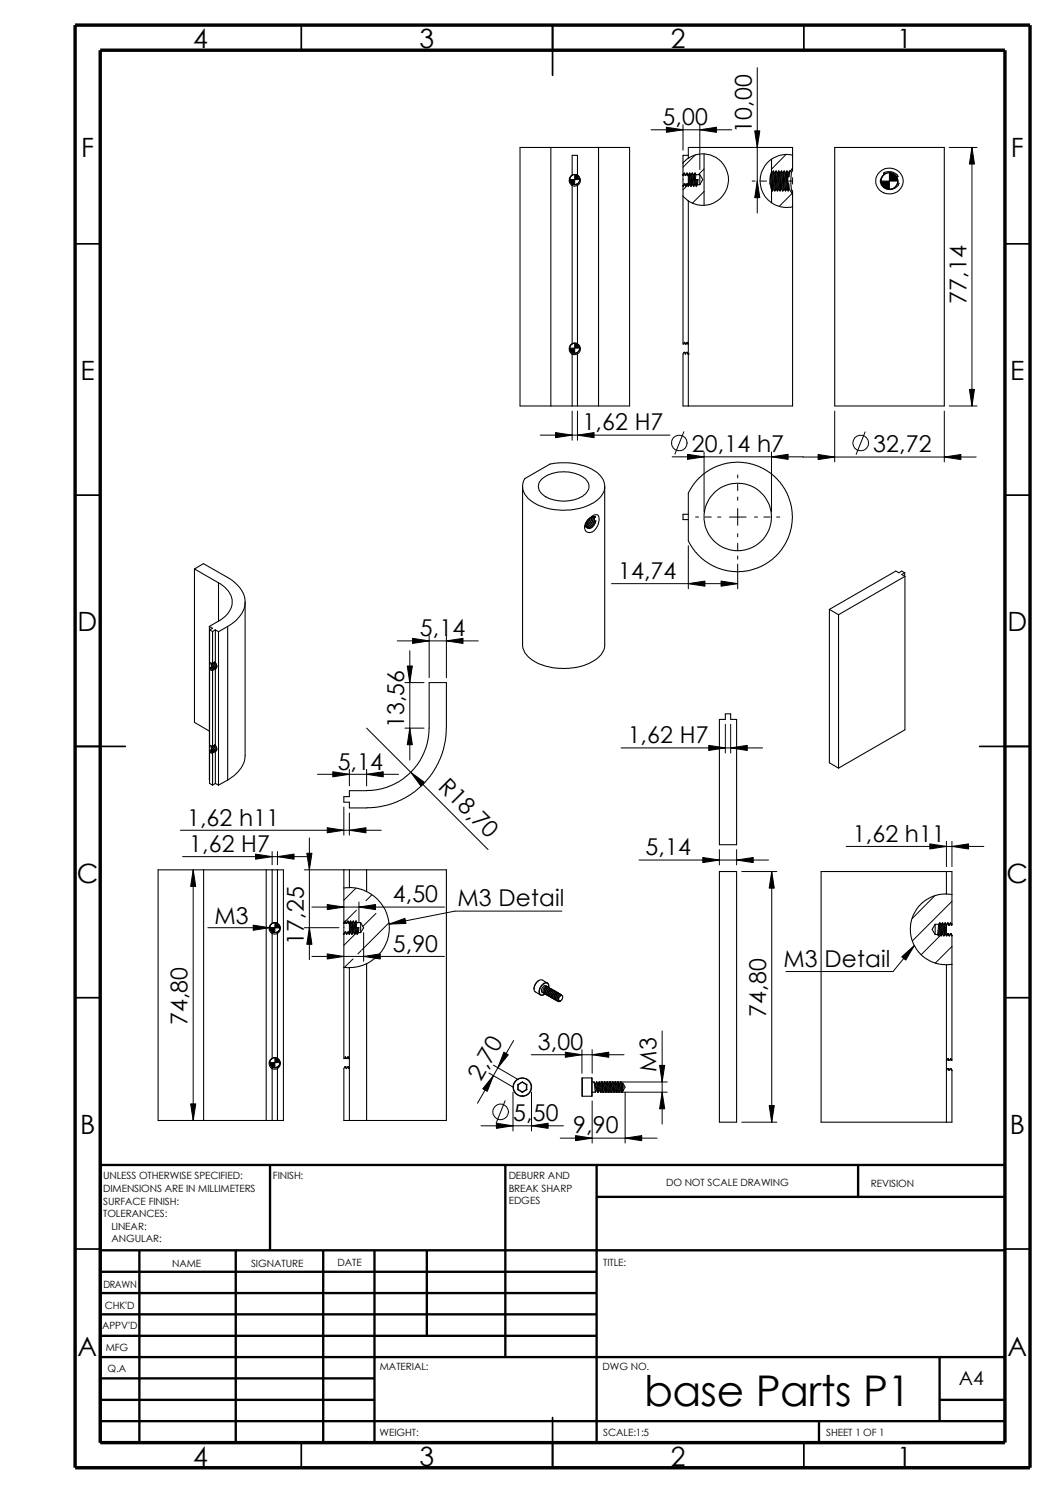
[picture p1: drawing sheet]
<svg xmlns="http://www.w3.org/2000/svg" width="210mm" height="297mm" viewBox="0 0 210 297" stroke-linecap="round" stroke-linejoin="round" font-family="sans-serif">
<g fill="none" stroke="#000" stroke-width=".34">
<path d="M59.9 5v5M109.9 5v10M159.9 5v5M14.9 48.5h5M199.9 48.5h5M14.9 98.5h5M199.9 98.5h5M14.9 148.5h10M194.9 148.5h10M14.9 198.5h5M199.9 198.5h5M14.9 248.5h5"/>
<path d="M199.9 248.5h5M59.9 287v5M109.9 282v10M159.9 287v5"/>
</g>
<g fill="none" stroke="#000" stroke-width=".47">
<path d="M53.7 231.8v17M100.5 231.8v38.2M118.7 231.8v55.2M118.7 238.1h81.2M170.7 231.8v6.3M199.9 231.8h-180v55.2M19.9 248.8h180M19.9 253h98.8M19.9 257.3h98.8M27.7 248.8v38.2M46.9 248.8v38.2M64.3 248.8v38.2"/>
<path d="M74.5 248.8v38.2M84.9 248.8v17M19.9 270h180M19.9 261.5h98.8M19.9 274.2h54.6M19.9 278.5h54.6M19.9 265.8h98.8M186.9 278.5h13M186.9 270v12.7M19.9 282.7h180M162.9 282.7v4.3"/>
</g>
<path d="M14.9 5h190v287h-190zM19.9 10h180v277h-180z" fill="none" stroke="#000" stroke-width=".68" stroke-linecap="butt"/>
<g fill="none" stroke="#000" stroke-width=".21">
<path d="M109.6 29.3v51.5M113.6 35.1l-.1 .2a1.04 1.04 0 0 0 .5 1.4M113.6 35.1a1.15 1.15 0 0 0 .2 1.8M113.8 34.8l.8-.1 .3 .2M113.8 36.9h.1M114.9 34.9l.2 .1M114.9 34.9v-4h-1.1v4l-.2 .2M115.1 35a1.13 1.13 0 0 1 .2 1.5 1.13 1.13 0 0 1-1.4 .4M115.1 35a1.02 1.02 0 0 1-.5 1.7M119.1 29.3h6.2v51.5h-6.2M119.1 29.3h-15.6v51.5h15.6M119.1 29.3v51.5"/>
<path d="M135.9 36.9v31.6h.1l.1-.4M135.9 39l1 1M135.9 36.9h.1M135.9 34.8h.1M135.9 34.9h.1M135.9 36.9v.1M136.1 34.5l-.2 .4M136.1 34.5h.1M136.1 36.7l-.2 .3M136.1 36.7h.1M136.1 34.5l.2 .4M136.1 36.6l-.2 .3"/>
<path d="M136.1 36.6v.1M136.1 36.6h.2M136.2 34.5h-.1M136.2 34.5l.2 .3M136.2 36.7l.2 .3M136.3 36.6l-.1 .1M136.3 36.6l.1 .3M136.3 34.9h.1M136.4 34.8l-.1 .1M136.4 34.8h.1M136.4 36.9v.1M136.4 36.9h.1"/>
<path d="M136.4 34.8v.1M136.5 36.9l-.1 .1M136.6 36.7l-.2 .3M136.6 34.5l-.2 .4M136.6 34.5h.1M136.6 36.7h.1M136.7 34.5l.2 .3M136.7 36.6l-.2 .3M136.7 36.6l-.1 .1M136.7 34.5h-.1M136.7 34.5l-.2 .3M136.7 36.6h.1"/>
<path d="M136.7 34.5l.1 .4M136.7 34.5h.1M136.7 36.7l.2 .3M136.8 36.6l-.1 .1M136.8 34.9h.1v2l-.1-.3M136.9 34.8l-.1 .1M136.9 34.8h.1M136.9 31.5v-2.2h20.8v4.1M136.9 31.5a5.1 5.1 0 0 1 8.1 4.2 5.1 5.1 0 0 1-8.1 4.3M136.9 31.5l-1 1M136.9 30.9h-1v4M136.9 40v40.8"/>
<path d="M137 34.8l-.1 .3M137.2 36.7l-.3 .3M137.2 34.5l-.3 2.5M137.2 34.5h.1M137.2 36.7h.1M137.2 34.5l-.2 .3M137.2 34.5l-.2 2.5M137.2 34.5l.2 .3M137.3 36.7l.2 .3M137.4 34.8l-.2 1.9M137.4 34.8h.1M137.5 34.8l-.2 1.9"/>
<path d="M137.7 36.7l-.2 .3M137.7 36.7h.1M137.7 34.5l-.2 2.5M137.8 34.5l-.3 2.5M137.8 34.5l.2 .3M137.8 36.7l.2 .3M137.8 34.5l-.3 .3M138 34.8l-.3 1.9M138 34.8h.1M138.1 34.8l-.3 1.9M138.2 36.7l-.2 .3M138.2 34.5l-.2 2.5"/>
<path d="M138.2 36.7h.1M138.3 34.5h.1M138.3 34.5l-.2 .3M138.3 34.5l-.3 2.5M138.3 34.5l.2 .3M138.3 36.7l.2-1h.4l-.1 1M138.3 36.7l.2 .3M138.5 34.8l-.3 1.9M138.5 34.8h.7M138.6 35.7l-.1 1.3M138.7 35.7l-.1 1.3M138.8 36.7l-.3 .3"/>
<path d="M138.8 36.7h.4M139.2 34.8l.6 .9-.6 1M139.2 34.8v1.9M140.1 30.6v10.3M153.2 36.6l.2 .4M153.3 34.8l-.1 1.8M153.4 37l.1 .5M153.5 37.5v.3M153.5 34.2l-.2 .6M153.5 34.2v.1M153.5 37.8l.1 .2M153.5 31.7v2.5"/>
<path d="M153.5 37.8v2.5M153.5 34.3l-.1 2.7M153.5 34.3h.2M153.6 38h.1M153.7 34.3l-.2 3.2M153.8 37.7l-.2 .3M153.8 37.7h.2M153.8 34.1l-.2 3.9M153.9 34l.2 .3M153.9 34l-.2 .3M153.9 34l-.2 3.9M154 37.7l.1 .3"/>
<path d="M154.1 34.3l-.3 3.4M154.1 34.3h.1M154.1 38h.1M154.2 34.3l-.2 3.4M154.3 37.7l-.1 .3M154.3 34.1l-.2 3.9M154.3 37.7h.2M154.4 34l.2 .3M154.4 34l-.2 .3M154.4 34l-.2 3.9M154.5 37.7l.1 .3M154.6 34.3l-.3 3.4"/>
<path d="M154.6 34.3h.1M154.6 38h.1M154.7 34.3l-.2 3.4M154.9 37.7l-.2 .3M154.9 34.1l-.3 3.9M154.9 37.7h.1M155 34l.2 .3M155 34l-.3 .3M155 34l-.3 3.9M155 37.7l.2 .3M155.2 34.3l-.3 3.4M155.2 34.3h.1"/>
<path d="M155.2 38h.1M155.3 34.3l-.3 3.4M155.4 37.7l-.2 .3M155.4 37.7h.1M155.4 34.1l-.2 3.9M155.5 34l.2 .3M155.5 34l-.2 .3M155.5 37.7l.2 .3M155.5 34l-.3 3.9M155.7 38h.1M155.7 34.3l-.3 3.4M155.7 34.3h.1"/>
<path d="M155.8 34.3l-.3 3.4M156 37.7l-.2 .3M156 34.1l-.3 3.9M156 37.7h.1M156 34l.2 .3M156 34l-.2 .3M156 34l-.2 3.9M156.1 37.7l.2 .3M156.2 34.3l-.2 3.4M156.2 34.3h.1M156.3 34.3l-.2 3.4M156.5 37.7l-.2 .3"/>
<path d="M156.5 37.7h.1M156.5 34.1l-.2 3.9M156.6 34l.2 .3M156.6 34l-.3 .3M156.6 34l-.3 3.9M156.6 37.7l.2 .3M156.7 36.4h.2M156.7 36.4l-.1 1.3M156.8 34.3l-.3 3.4M156.8 34.3h.1M156.8 35.2l-.1 1.2M156.8 38h.1"/>
<path d="M156.9 36.4v.4M156.9 34.3l-.1 .9M156.9 36.4l-.1 1.6M156.9 36.8l.1 .8M156.9 36.8l-.1 1.1M157 35.1l-.2 .1M157 37.7l.7 .9M157 37.7l-.2 .3M157 34.1v1M157 37.6v.1M157.1 34.7l-.1 .4M157.1 34l-.2 .3"/>
<path d="M157.1 34h.1M157.1 34v.7M157.1 34l.1 .2M157.2 34.2l-.1 .5M157.7 33.4l-.1 .3a9.5 9.5 0 0 0 .1 4.9M157.7 30.9a5.3 5.3 0 0 0-6.5 5.1 5.3 5.3 0 0 0 6.5 5.1M157.7 38.6v42.2h-20.8M157.7 33.4l-.5 .8M166.1 29.3h21.8v51.5h-21.8zM175.1 34.1a2.64 2.64 0 0 1 3.9 .3 2.64 2.64 0 0 1-.6 3.8 2.67 2.67 0 0 1-3.2-.2 2.67 2.67 0 0 1-.7-3.1zM175.8 34.8a1.68 1.68 0 0 0 .7 2.8M176 34.6a1.65 1.65 0 0 0-.7 2.1 1.65 1.65 0 0 0 1.9 1 1.71 1.71 0 0 0 1.7-1.3h-.3"/>
<path d="M176 34.6l-.2-.1a2.1 2.1 0 0 1 2.9 .6l-.3 .1M176 34.6a1.7 1.7 0 0 1 2.4 .6M176.1 34.6l-.3 .2M178.1 34.8l.3 .4M178.4 35.2l.2 .6v.6M178.6 36.4a1.7 1.7 0 0 1-1.5 1.3M178.6 36v.4M113.6 68.6l-.1 .2a1.04 1.04 0 0 0 .5 1.4M113.8 68.4l.1-31.8a.88 .88 0 0 0 1 0v31.9M113.8 68.4l.5-.2 .6 .3M113.8 68.4l-.2 .2M114.9 68.5h.2"/>
<path d="M115.1 68.5a1.14 1.14 0 0 1 .1 1.7 1.14 1.14 0 0 1-1.6 0 1.14 1.14 0 0 1 0-1.6M115.1 68.5a1.02 1.02 0 0 1-.5 1.7M136.1 68.1l.3 .4 .3-.4M136.1 68.1l.2 .3M136.2 70.1l.2 .3M136.3 70.1h-.3l-.1 .3v10.4h1M136.3 70.1l-.1 .1M136.3 70.1l.1 .3M136.3 68.4h.1M136.3 68.3v.1M136.7 70.1l.2 .3M136.7 68.1l.3 .4"/>
<path d="M136.7 68.1l.1 .3M136.8 70.1l.1 .3M136.8 70.1h-.2l-.2 .3M136.8 70.1v.1M136.8 68.4h.1M136.9 68.3l-.1 .1M136.9 70.4h.1M104 96.8v31.5a4.8 4.8 0 0 0 3.5 3.9 12.4 12.4 0 0 0 11.2-1.1 3.8 3.8 0 0 0 1.6-2.8v-31.5M104.4 95.2l5-2.9a13.7 13.7 0 0 1 5.5 0 7 7 0 0 1 5.2 3.4 3.4 3.4 0 0 1-1.7 4.1 12.3 12.3 0 0 1-12.7-.1 3.3 3.3 0 0 1-1.4-4.2zM107.7 95.5a7.1 7.1 0 0 1 8.9 0 2.02 2.02 0 0 1-.6 3.2 7.4 7.4 0 0 1-8.1-.4 1.93 1.93 0 0 1-.2-2.8zM113.8 80.8l.1-10.7a.88 .88 0 0 0 1 0v10.7M138.8 95.4l1.2-1.1 2-1.3 2.6-.8 1.8-.3 2.3 .2 2.2 .7 1.8 .9 1.4 1.1 1.2 1.3 1.3 2 .8 2.6 .2 1.8-.1 2.3-.7 2.2-.9 1.8-1.1 1.4-1.3 1.2-2 1.3-2.6 .8-1.8 .2-2.3-.1-2.2-.7-1.8-.9-1.4-1.1-1.2-1.3-1.3-2v-9.5l.7-1.2z"/>
<path d="M38.7 113.2l1.8-1.1 4.8 2.8a5.8 5.8 0 0 1 3.4 5.4 6.4 6.4 0 0 1-3.4 4.3M38.7 113.2l4.8 2.8M38.7 113.2v30.5l3 1.8M43.5 116a4.4 4.4 0 0 1 2.6 4.6 5 5 0 0 1-2.6 3M43.5 116v7.6M48.8 119.8v30.5a6 6 0 0 1-3.5 4.9M116.9 103.5l-.2 .4M117.1 103.4a1.03 1.03 0 0 0-.2 1.7h.3M117.1 103.3v.1M117.1 103.3l.9-.7a.74 .74 0 0 1 .9-.2 .74 .74 0 0 1 .3 .9 2.91 2.91 0 0 1-1.6 2.6 1.15 1.15 0 0 1-1.3-.6 1.15 1.15 0 0 1 .3-1.4zM117.3 103.1l-.4 .9-.4 .3M117.4 103l-.2 .8-.7 .6"/>
<path d="M117.7 102.9a1.84 1.84 0 0 1-1.2 1.7M117.7 104.9l-.5 .2M117.7 102.9a1.68 1.68 0 0 1-1.2 1.7M117.9 102.8l.3 .2M117.9 102.8a1.62 1.62 0 0 1-1.3 2M117.9 102.8a1.6 1.6 0 0 1-1.3 2l.1 .1a1.45 1.45 0 0 0 1.6-1.2M118.1 102.8a1.5 1.5 0 0 1-1.5 2.1M118.2 103l.1 .7M118.3 102.7l.1 .2M118.4 102.9l-.2 .1M118.4 102.9v-.1a1.48 1.48 0 0 0-1.4 .7l.1-.1M118.5 103.6l-.3 .9-.5 .4"/>
<path d="M118.5 103.6l-.2 .1M118.5 103.6l-.3 .8-.4 .5M136.9 102.3h-1v1.1h1M180 114l-.6-.4-.5 .4-.7-.4-13.2 7.6M180 114l-.6 .3 .6 .4M180 114v.6M180 114.7l-13.2 7.6M180 114.7v30.5l-13.2 7.6M41.7 124.6l.6 .4-.6 .3M41.7 124.6v30.6M41.7 125.3v6.6l.6 .3M41.7 133.1v15.2l.6 .3"/>
<path d="M41.7 133.1l.5 .3M41.7 125.3l.6 .3M41.7 133.1h.1M41.8 132.8l-.1 .3M41.8 132.8l.5 .4M41.8 132.8l.6 .3M42.1 132.6l-.1 .3M42.1 132.6l.5 .4M42.1 132.6l.6 .4M42.2 132.6l-.2-.7 .4 .9M42.2 133.1l.3 .2M42.3 132.2h.1"/>
<path d="M42.3 125.6v6.6M42.3 133.4v15.2M42.3 133.4h-.1M42.3 132.2l.4 .5 .4 .1M42.3 133.2v.2M42.4 131.9l.1 .1M42.4 131.9l-.1 .3M42.4 133.1l.1 .2M42.4 133.1l-.1 .1M42.5 132l.6 .7M42.6 132l.5 .6M42.6 133l-.1 .3"/>
<path d="M42.6 132h-.1M42.7 131.7l.1 .2M42.7 131.7l-.1 .3M42.7 133l.1 .1M42.7 133h-.1M42.8 133.1h.1M42.8 131.9l.2 .2M42.8 131.9l.3 .4M42.8 125.3l-.5 .3M42.8 125.3l.7 .4M42.8 125.3v6.6M42.8 131.9h.1"/>
<path d="M43 132.1l.1 .7-.3 .3v15.2M43 132.1l.1 .6a.53 .53 0 0 1-.6 0 .53 .53 0 0 1-.3-.5M43.5 125.7v30.5M43.5 123.6l-1.8 1M45.3 124.6l-1.8 1.1M45.3 124.6v30.6M85.4 135.8h3.4v9.1l-.2 2.5-.9 3.3-1.7 3.1-1.8 2.3-1.7 1.4-1.8 1.2-1.9 .9-1.5 .5-2.5 .5-5.3 .1v-1.1h-1.1v-1.1h1.1v-1.2l4.8-.1 1.6-.3 2.2-.7 2.1-1.3 1.2-.9 1.5-1.7 .8-1.2 1.1-2.3 .5-2.6zM165 121.2l1.8 1.1M165 121.2v30.6l1.8 1M166.8 122.3v30.5M41.7 149.5l.5 .4M41.7 149.5h.1"/>
<path d="M41.7 149.5v6.4l.6 .3M41.8 149.3l-.1 .2M41.8 149.3l.5 .3M41.8 149.3l.6 .3M42.1 149.1l-.1 .3M42.1 149.1l.5 .3M42.1 149.1l.6 .3M42.2 149.1l-.2-.7 .4 .9M42.2 149.5l.3 .2M42.2 149.9h.1M42.3 149.9v6.3M42.3 148.6l.4 .5 .4 .1"/>
<path d="M42.3 149.6v.3M42.3 148.6h.1M42.4 148.3l.1 .2M42.4 148.3l-.1 .3M42.4 149.6l.1 .1M42.4 149.6h-.1M42.5 148.5l.1 .2 .5 .4M42.6 148.4l.5 .7M42.6 149.4l-.1 .3M42.6 148.4l-.1 .1M42.6 149.4h.1M42.7 148.2l.1 .1"/>
<path d="M42.7 148.2l-.1 .2M42.7 149.4l.1 .1M42.8 149.5h.1M42.8 149.5v6.4M42.8 155.9l.7 .3M42.8 155.9l-.5 .3M43 148.5l.1 .7-.3 .3M43 148.5l-.2-.2 .3 .5M43 148.5l.1 .5-.2 .3-.3-.1-.4-.6M45.3 155.2l-1.8 1M143.1 143.1h1.2v-1.1h1.1v1.1h1.2v25h-3.5zM40.5 173.1h12.5"/>
<path d="M40.5 173.1h-9v49.8h9M40.5 173.1v49.8M53 173.1h3.4v49.8h-3.4M53 173.1v49.8M54.1 173.1v10.6M55.2 173.1v10.6M69.5 176.6l1.9 .2 1.5 .6M69.5 173.1v3.5l-1.1 .1M72.9 173.1h15.9v49.8h-15.9M72.9 177.4a8 8 0 0 1 4.6 7.2 8 8 0 0 1-4.6 7.2M72.9 173.1h-4.5l.1 10.6M72.9 173.1v4.3"/>
<path d="M143.1 173.4h3.5v49.9h-3.5zM188.3 177.9h-1.2l-1.2 .3-1.5 .7-.9 .7-1.1 1.2-.7 1.4-.5 1.4-.1 1.2 .1 1.4 .5 1.5 .7 1.3 1.1 1.2 1.9 1.2 1.4 .4 1.5 .1M188.3 177.9l1.1 .1M188.3 173.4v4.5M54 183.8a.97 .97 0 0 0 .3 1.7M54.1 183.7l.4-.1 .7 .1M54.1 183.7a1.12 1.12 0 0 0-.6 1.1 1.12 1.12 0 0 0 .7 1h1M54.9 185.5a.95 .95 0 0 0 .6-1.5 1.16 1.16 0 0 1-.3 1.7M55.2 183.7l.3 .3M68.4 185.7v24.9l.3-.3 .2 .3M68.4 192.4l1.1 .1M68.4 185.7h.1"/>
<path d="M68.4 185.8h.1M68.4 183.6h.1M68.5 185.7v.1M68.5 183.6v.1M68.6 183.4h.1M68.6 183.4l-.1 .3M68.6 185.5l-.1 .3M68.6 185.5h.1M68.6 183.3v.1M68.7 183.4l.1 .3M68.7 185.4l-.1 .1M68.7 185.4l-.2 .3"/>
<path d="M68.7 185.4h.1M68.7 183.3v.1M68.7 183.3l.2 .3M68.7 183.3l-.2 .3M68.7 185.5l.2 .3M68.8 185.4l-.1 .1M68.8 185.4l.2 .3M68.8 183.7h.2M68.9 183.6l-.1 .1M68.9 183.6h.1M68.9 185.8h.1M69 185.7l-.1 .1"/>
<path d="M69 185.7h.1M69 183.6v.1M69 183.6h.1M69 185.7v.1M69.1 183.4h.1M69.1 183.4l-.1 .3M69.2 183.3l-.1 .1M69.2 185.5l-.2 .3M69.2 185.5h.1M69.2 183.4l.2 .3M69.2 185.4l-.2 .3M69.2 185.4v.1"/>
<path d="M69.2 185.4h.1M69.3 183.3l-.1 .1M69.3 183.3l-.3 .3M69.3 183.3l.1 .3M69.3 185.5l.2 .3M69.3 185.4v.1M69.3 185.4l.2 .3M69.4 183.7h.1v2.1M69.4 183.6v.1M69.4 183.6h.2M69.5 185.8h.1M69.5 185.7h.1"/>
<path d="M69.5 192.5v30.4M69.6 183.6l-.1 .2M69.7 183.3l-.2 2.4M69.7 185.5l-.2 .3M69.7 185.5h.1M69.8 183.3l-.2 .3M69.8 183.3l-.3 2.5M69.8 183.3l.1 .3M69.8 185.5l.2 .3M69.9 183.6l-.2 1.9M69.9 183.6h.2M70 185.8h.1"/>
<path d="M70.1 183.6l-.3 1.9M70.2 183.3l-.2 2.5M70.2 185.5l-.1 .3M70.2 185.5h.2M70.3 183.3l-.2 .3M70.3 183.3l-.2 2.5M70.3 183.3l.2 .3M70.4 185.5l.1 .3M70.5 183.6l-.3 1.9M70.5 183.6h.1M70.6 183.6l-.2 1.9M70.7 185.5l-.2 .3"/>
<path d="M70.7 185.5h.2M70.8 183.3l-.3 2.5M70.9 183.3l-.3 2.5M70.9 183.3l.1 .3M70.9 185.5l.1-.9h.4l-.1 .9M70.9 183.3l-.3 .3M70.9 185.5l.1 .3M71 183.6l-.3 1.9M71 185.8l.2-1.2-.1 1.2M71 185.8h.1M71 183.6h.8M71.3 185.5l-.2 .3"/>
<path d="M71.3 185.5h.5M71.8 183.6v1.9M71.8 183.6l.5 1-.5 .9M72.9 191.7l-1.3 .5-2.1 .3M72.9 191.8v31.1M107.2 195.1l-.3 .2-.4 .6-.2 .9M108.5 197.7v.1M108.7 196.5l-.3 .2-.2 .6M108.8 196.2l-.4-.1-.6 .5-.1 .7 .5 .3M108.9 196.3a.77 .77 0 0 0-.9 1.1l.3 .3M108.9 195.6l-1.1-.7h-.3l-.5 .3-.5 .6-.2 .7v.6l.2 .3 1 .6M109 196.6l-.3 .2-.2 .6"/>
<path d="M109.1 196.4a.89 .89 0 0 0-.8 1.2l.2 .1M109.2 196.5a.77 .77 0 0 0-.9 1l.3 .3M109.2 196.5l-.1-.6-.3-.3h-.4l-.8 .7-.3 .8 .1 .7 .5 .2 .5-.3M109.2 196.2l-.1-.5-.3-.2-.6 .1-.5 .5a1.45 1.45 0 0 0-.2 1.9l.7-.1M109.3 196.8l-.3 .1-.2 .7M109.3 198.2h.1M109.4 196.6h-.5l-.4 .7v.4l.3 .3M109.5 196.7a.59 .59 0 0 0-.7 0 .59 .59 0 0 0-.2 .6v.4l.3 .3M109.5 196.9l-.3 .3-.1 .5M109.6 198.4h.1M109.6 196.7a.83 .83 0 0 0-.7 .5 .83 .83 0 0 0 .2 .9M109.8 196.8a.54 .54 0 0 0-.6 0 .54 .54 0 0 0-.3 .5l-.1 .5 .4 .4"/>
<path d="M109.8 197.1l-.3 .3-.1 .5M109.9 198.6h.1M109.9 196.9a.83 .83 0 0 0-.7 .5 .83 .83 0 0 0 .1 .8M110 197a.45 .45 0 0 0-.5-.1 .45 .45 0 0 0-.2 .4l-.2 .7 .4 .3M110.1 197.3l-.3 .3-.1 .5M110.2 197.1a.73 .73 0 0 0-.8 .7l.2 .6M110.3 197.1a.69 .69 0 0 0-.9 .8v.3l.4 .3M110.4 197.4l-.4 .3-.1 .5M110.4 197.2l-.3 .1-.4 .4v.7l.2 .2M110.4 197.2h.1M110.6 197.3a.78 .78 0 0 0-.9 .8l.1 .4 .2 .1M110.7 197.6l-.3 .2-.2 .6"/>
<path d="M110.8 197.4a.83 .83 0 0 0-.8 .5 .83 .83 0 0 0 .2 .9M110.9 197.5a.64 .64 0 0 0-.9 .7l.1 .5 .2 .1M111 197.8l-.3 .1-.2 .7M111.1 197.5h-.3l-.2 .2-.3 .5-.1 .4 .2 .3M111.2 197.7l-.4-.2-.4 .5-.1 .7 .3 .3M111.2 197.9l-.2 .2-.2 .6M111.3 197.7l-.4 .1-.3 .4-.1 .7 .2 .2M111.3 197.7h.1M111.4 198.2a.35 .35 0 0 1 .5 0 .35 .35 0 0 1 0 .5l-.4 .4a.48 .48 0 0 1-.4-.4 .48 .48 0 0 1 .3-.5zM111.5 197.8a.58 .58 0 0 0-.7 0 .58 .58 0 0 0-.2 .6v.6l.3 .1M111.5 198.1l-.4 .4v.5l.2 .1M111.6 197.9a.83 .83 0 0 0-.7 .5 .83 .83 0 0 0 .1 .9"/>
<path d="M111.8 198l-.2-.2a1.04 1.04 0 0 0-.7 1.3l.3 .2 .2-.1M186.1 183.9v2M186.1 183.9h.7M186.1 185.9h.4M186.1 183.9l-.6 1 .6 1M186.5 185.9l.2 .3M186.8 183.9l-.3 2M186.9 185.9l-.2 .3M186.9 183.6l-.2 2.6M186.9 183.6h.1M186.9 183.6l-.1 .3M186.9 185.9h.2"/>
<path d="M187 183.6l-.2 2.5M187 183.6l.2 .3M187.1 185.9l.1 .3M187.2 183.9l-.3 2M187.2 183.9h.1M187.3 183.9l-.2 2M187.5 185.9l-.3 .3M187.5 185.9h.1M187.5 183.6l-.3 2.6M187.5 183.6h.1M187.5 183.6l-.2 .3M187.5 183.6l-.2 2.5"/>
<path d="M187.5 183.6l.2 .3M187.6 185.9l.1 .3M187.7 183.9l-.2 2M187.7 183.9h.2M187.9 183.9l-.3 2M188 185.9l-.3 .3M188 183.6l-.3 2.6M188 185.9h.1M188 183.6l-.1 .3M188 183.6h.1M188.1 183.6l-.3 2.5M188.1 183.6l.2 .3"/>
<path d="M188.1 185.9l.2 .3M188.3 183.9l-.3 2M188.3 183.9h.1M188.3 184.3l-.2 1.6M188.3 186.2h.1M188.3 191.9v31.4M188.3 186.1v.1M188.3 184.1v2M188.3 186.1h.1M188.4 183.9l-.1 .2M188.4 186.1v.1M188.5 185.9l-.2 .3"/>
<path d="M188.5 183.7h.1M188.5 183.7l-.2 .4M188.5 185.9h.1M188.6 185.8l-.2 .3M188.6 183.6l-.1 .1M188.6 183.6h.1M188.6 183.6l-.2 .3M188.6 185.8h.1M188.6 185.8l-.1 .1M188.6 183.7l.1 .4M188.6 185.9l.2 .3M188.6 183.6v.1"/>
<path d="M188.6 183.6l.2 .3M188.7 185.8l-.1 .1M188.7 185.8l.1 .3M188.7 184.1h.2M188.8 186.2h.1M188.8 183.9l-.1 .2M188.8 183.9h.1M188.8 186.1v.1M188.8 186.1h.1M188.9 186.1v.1M188.9 183.9v.2M189.1 185.9l-.2 .3"/>
<path d="M189.1 183.7h.1M189.1 183.7l-.2 .4M189.1 185.9h.1M189.1 183.6v.1M189.1 183.7l.2 .4M189.1 185.8l-.2 .3M189.1 185.8v.1M189.1 185.8h.1M189.1 183.6l.2 .3M189.1 183.6l-.2 .3M189.2 185.9l.2 .3M189.2 185.8v.1"/>
<path d="M189.2 185.8l.2 .3M189.3 184.1h.1v-10.7h-26v49.9h26v-10.4l-.2-.3M189.3 183.9v.2M189.3 183.9h.1M189.4 186.2h.1M189.4 191.9h-1.1M189.4 186.1v.1M189.4 186.1v24.8h-.1M189.4 186.1h.1M54 210.7a.97 .97 0 0 0 .3 1.6M54.1 210.6v-25.2l.4 .1 .7-.1v25.2M54.1 210.6l.4-.2 .7 .2"/>
<path d="M54.1 210.6a1.14 1.14 0 0 0-.4 1.5 1.14 1.14 0 0 0 1.5 .5M54.9 212.4a1 1 0 0 0 .6-1.6 1.14 1.14 0 0 1-.3 1.8M55.2 210.6l.3 .2M68.7 210.3l.1 .3M68.7 212.3l.3 .3M68.8 212.3h-.2l-.2 .3v10.3h4.5M68.8 212.3l.2 .3M68.8 212.3v.1M68.9 210.4l-.1 .2M69.2 210.3l-.1 .3h-.3M69.2 210.3l.2 .3M69.3 212.3l.2 .3"/>
<path d="M69.3 212.3h-.2l-.1 .3M69.3 212.3v.1M69.4 210.5v.1M69.5 212.6h.1M103 215.8v1M103 216.8l.9 .5M103.1 216.7l-.1 .1M103.1 216.7l.8 .6M103.9 215.3l.9 .5M103.9 215.3l-.9 .5M103.9 215.3h.1M103.9 217.3h.1"/>
<path d="M103.9 215.3l.8 .5M104.7 216.7l-.8 .6M104.7 216.7l.1 .1M104.7 215.8v.9M104.8 216.8l-.9 .5M104.8 215.8v1M104.8 215.8h-.1M115.9 214.5h1.8M115.9 218.1h1.8M115.9 214.5v3.6M117.7 214.5v3.6M117.8 215.3h.4"/>
<path d="M117.8 217.3h.6M118.2 215.3l.2 .3 .2 1.4-.2 .3zM118.4 215.6h.1M118.5 215.6l.2-.3 .2 1.9 .1 .1M118.5 215.6l.2 1.3 .2 .4M118.6 217h.1M118.7 215.3h.1M118.7 215.3l.3 .3 .2 1.4-.2 .3zM118.9 215.6h.2l.1 1.2 .3 .5M119 215.6l.2-.3 .3 2M119.2 217h.1M119.2 215.3h.1"/>
<path d="M119.4 215.6h.1M119.5 215.6l.2-.3 .4 2M119.5 215.6l.3 1.3 .2 .4M119.7 217l-.2 .3-.2-2 .2 .3 .1 1.3 .2 .1M119.7 215.3h.1M119.8 215.3l.2 .3 .2 1.4-.1 .3zM120 215.6h.1M120.1 215.6l.2-.3 .2 1.9 .1 .1M120.1 215.6l.2 1.4 .2 .3M120.2 217h.2M120.3 215.3h.1M120.3 215.3l.3 2 .2-.3"/>
<path d="M120.4 215.3l.2 .4 .2 1.3M120.5 215.6h.1M120.6 215.6l.2-.3 .3 2M120.6 215.6l.2 1.2 .2 .5M120.8 215.3h.1M120.8 217h.1M120.9 215.3l.2 .3 .2 1.4-.2 .3zM121 215.6h.2M121.2 215.6l.1-.3 .2 1.9 .2 .1M121.2 215.6l.2 1.3 .2 .4M121.3 217h.1M121.3 215.3h.1"/>
<path d="M121.4 215.3l.2 .3 .2 1.4-.1 .3zM121.6 215.6h.2l.1 1.2 .2 .5M121.7 215.6l.2-.3 .3 2M121.8 217h.2M121.9 215.3h.1M122.1 215.6h.1M122.2 215.6l.2-.3 .3 2M122.2 215.6l.2 1.3 .2 .4M122.4 217l-.2 .3-.3-2 .2 .3 .2 1.3 .2 .1M122.4 215.3h.1M122.5 215.3l.2 .3 .2 1.4-.2 .3zM122.6 215.6h.2"/>
<path d="M122.8 215.6l.2 1.4 .2 .3M122.9 217h.1M122.9 215.3l-.1 .3M122.9 215.3l.2 1.9 .2 .1M122.9 215.3h.1M123 215.3l.3 2 .1-.3M123 215.3l.2 .4 .2 1.3M123.1 215.6h.2M123.3 215.6l.1-.3 .3 1.8 .1 .2M123.3 215.6l.2 1.2 .2 .5M123.4 215.3h.1M123.4 217h.2"/>
<path d="M123.7 215.6h.1M123.8 215.6l.2 .7M123.8 217.3h.1M123.9 215.5l-.1 .1M124 217l-.3-1.4-.2-.3 .3 2M124 216.3l-.1-.8 .5 .8-.4 .7M124 217l-.2 .3M124 217h.1M124 216.3v.7M188.6 210.6l-.3 .3M188.6 210.6l.2 .3M188.6 210.6l.1 .3"/>
<path d="M188.6 212.6l.2 .3M188.7 212.6h-.2l-.2 .3M188.7 212.6l.1 .3M188.7 212.6v.1M188.8 210.8l-.1 .1M189.1 210.6l-.1 .3h-.3M189.1 212.6l.3 .3M189.1 210.6l.3 .3M189.1 210.6l.2 .3M189.2 212.6h-.2l-.2 .3M189.2 212.6v.2M189.3 210.8v.1"/>
<path d="M40.5 222.9h12.5M54.1 222.9v-10.6l.4 .1 .7-.1v10.6"/>
<circle cx="146.8" cy="102.9" r="6.7"/>
<circle cx="103.9" cy="216.3" r="1.82"/>
<circle cx="103.9" cy="216.3" r="1.76"/>
</g>
<g fill="none" stroke="#000" stroke-width=".2">
<path d="M150.7 13.5v28.9M113.3 35.7h1v1a1.01 1.01 0 0 1-1-1zM114.3 34.8a.94 .94 0 0 1 1.1 .9h-1.1zM114.3 34.8a.94 .94 0 0 0-1 .9M115.4 35.7a1.01 1.01 0 0 1-1.1 1M129.5 25.8h16.1M132.6 25.3l3.3 .5-3.3 .5zM135.9 35.7h.1M135.9 24.8v5.1M135.9 34.8v2M136.8 36.8l-.9 1M137.2 35.7h1.3"/>
<path d="M138.3 30.8l-2.4 2.5M139.2 25.8l3.3-.5v1zM139.2 24.8v8.9M139.7 35.7h.1M140.1 33.6l-1.2 1.2M140.1 38.1l-2.3 2.3M149.6 36h.6M150.2 26h1l-.5 3.3zM150.7 36l.5 3.3h-1zM151.2 36h1.3M153.8 36h1.3M154 37.7l-.5 .4"/>
<path d="M156.3 36h1.4M156.4 30.7l-2.9 3M157.6 38.5l-2.6 2.6M157.7 33.4v.7M157.7 35.3v1.3M157.7 37.9v.7M175.3 36h1.7v1.7a1.66 1.66 0 0 1-1.7-1.7zM177 34.3a1.74 1.74 0 0 1 1.6 1.7h-1.6zM177 34.3a1.66 1.66 0 0 0-1.7 1.7M178.6 36a1.74 1.74 0 0 1-1.6 1.7M188.8 29.3h5.6M193.4 29.3l.5 3.3h-1z"/>
<path d="M193.4 29.3v51.5M113.3 69.3h1v1a1.01 1.01 0 0 1-1-1zM114.3 68.3a1.01 1.01 0 0 1 1.1 1h-1.1zM114.3 68.3a1.01 1.01 0 0 0-1 1M115.4 69.3a1.01 1.01 0 0 1-1.1 1M192.9 77.5h1l-.5 3.3zM107.5 86.6h25.8M110.5 86.1l3.3 .5-3.3 .5zM113.8 81.8v5.8M114.9 86.6l3.3-.5v1zM114.9 81.8v5.8M133.7 90.9h26.2"/>
<path d="M136.1 85.9l-1.8 4.4M136.8 90.4l3.3 .5-3.3 .5zM140.1 89.9v12M146.8 94.5v.6M146.8 96.4v1.2M146.8 98.9v.6M153.5 90.9l3.3-.5v1zM153.5 89.9v12M159.7 90.9h34.5M162.8 90.4l3.3 .5-3.3 .5zM166.1 81.8v10.1M172.1 85.9l-1.8 4.5"/>
<path d="M187.9 90.9l3.3-.5v1zM187.9 81.8v10.1M188.8 80.8h5.6M121.7 116.1h25.1M136.9 116.1l3.4-.5v1zM136.9 108.6v8.5M138.4 102.9h.6M140.3 102.9h1.2M142.8 102.9h.6M143.5 115.6l3.3 .5-3.3 .5zM145.1 102.9h3.4M146.8 101.2v3.3"/>
<path d="M146.8 106.2v.6M146.8 108.1v1.2M146.8 110.6v.7M146.8 112.2v4.9M150.1 102.9h.6M152 102.9h1.2M154.5 102.9h.7M79 127.5h16.2M80.6 135.8h3.8M81 132.5h1l-.5 3.3zM81.5 129.5v21.7M82.1 127l3.3 .5-3.3 .5z"/>
<path d="M85.4 126.5v8.3M88.8 127.5l3.3-.5v1zM88.8 126.5v8.3M63.2 154.1h16.1M66.2 153.5l3.3 .6-3.3 .5zM69.5 153.1v3.2M72.9 154.1l3.3-.6v1.1zM72.9 144.9l24.2 24.1M72.9 153.1v3.2M80.6 144.9h3.8M81.5 144.9l.5 3.3h-1zM81.7 153.7l2.8 2-.8 .7z"/>
<path d="M123.6 148.8h28.1M141 148.3l3.3 .5-3.3 .5zM144.3 144.1v5.7M145.4 148.8l3.3-.5v1zM145.4 144.1v5.7M35.9 165.2h40M36.3 170.4h25.3M38.4 173.1l.5 3.3h-1zM38.4 173.1v49.8M50.8 169.9l3.3 .5-3.3 .5zM54.1 169.4v2.6M55.2 170.4l3.3-.5v1z"/>
<path d="M55.2 169.4v2.6M60.5 173.1h8M61 169.8h1.1l-.5 3.3zM61.6 166.7v24.2M65.1 164.7l3.3 .5-3.3 .5zM65.1 180l3.3 .5-3.3 .5zM68.4 160.6v5.6M69.5 165.2l3.3-.5v1zM69.5 161.8v4.4M70.8 176.7l-2.4 2.4M71.4 179.5v4.1M74 178l-1.2 1.2"/>
<path d="M127.1 171.1h25.8M139.8 170.6l3.3 .5-3.3 .5zM143.1 169v3.1M146.6 171.1l3.3-.5v1zM146.6 169v3.1M147.6 173.4h7M153.5 173.4l.6 3.3h-1.1zM153.5 173.4v49.9M168.4 168.4h27.3M185 167.9l3.3 .5-3.3 .5zM186 178.2l-4.5 4.6M188.3 167.4v5"/>
<path d="M189.4 168.4l3.3-.5v1zM189.4 179.3l-7.9 7.9M189.4 167.4v5M41.4 184.6h14.3a1.01 1.01 0 0 1-1 .9M50.4 184.1l3.3 .5-3.3 .5zM53.7 184.6h1v.9a1.01 1.01 0 0 1-1-.9zM53.7 184.4v.3l.3 .6M54.7 183.6a1.01 1.01 0 0 1 1 1h-1zM54.7 183.6a1.01 1.01 0 0 0-1 1M60.5 184.6h6.9M61.6 184.6l.5 3.3h-1.1zM62.1 190.3h26.3"/>
<path d="M62.1 180.5h26.3M65.1 189.8l3.3 .5-3.3 .5zM68.4 184.6h.1M68.4 183.7v2.1M68.5 183.5v.1M69.7 184.6h1.3M70.2 190.8l-1.7 1.6M70.9 181.1l-2.2 2.2M70.9 185.6l-2.5 2.5M71.4 180.5l3.3-.5v1zM71.8 189.1l-.6 .7M72.3 184.6h.1"/>
<path d="M72.3 190.3l3.3-.5v1zM72.3 185.5v5.8M74.8 181.7l-2.6 2.6M77.4 183.6l-5.4 5.4M77.4 183.9l3.2-1.2 .2 1zM111.8 181.3h-21.3l-13.1 2.6M179.4 190.4l2.5-2.3-1.7 2.9zM181.9 188.1l-4.2 5.2h-21.3M187.2 186.1l-3.9 3.8M189.4 183.8l-.1 .1M189.4 188.3l-3.3 3.3M37.9 219.6h1l-.5 3.3z"/>
<path d="M53.7 211.4h1v1a1.01 1.01 0 0 1-1-1zM54.7 210.4a1.01 1.01 0 0 1 1 1h-1zM54.7 210.4a1.01 1.01 0 0 0-1 1M55.7 211.4a1.01 1.01 0 0 1-1 1M97.3 213.5l4.9 2.8M98.2 214l-1.3 3.1-.8-.5zM98.2 211.9l4.8 2.9M100.2 209.3l.9 .5-2 2.6zM100.5 219l-1.8 4.4M102.1 217.3v7.7M102.2 207l-7.2 12.5M105.7 209.8h18.5"/>
<path d="M105.7 217.3v7.7M112.5 209.3l3.3 .5-3.3 .6zM115.8 208.8v4.7M117.8 209.8l3.3-.5v1.1zM117.8 208.8v4.7M117.8 219v8.4M119.2 215.3h13.6M119.5 217.3h13.3M124.4 217.3v10.1M131.2 212h1l-.5 3.3zM131.7 217.3l.5 3.3h-1zM131.7 205.1v18.5"/>
<path d="M153 220h1.1l-.6 3.3zM95.7 224h16.4M98.8 223.5l3.3 .5-3.3 .5zM105.7 224l3.4-.5v1zM111.5 226.4h19.2M114.5 225.9l3.3 .5-3.3 .5zM124.4 226.4l3.3-.5v1zM147.6 223.3h7"/>
<circle cx="135.1" cy="88.1" r="1.56"/>
<circle cx="171.2" cy="88.1" r="1.56"/>
<circle cx="99.6" cy="221.2" r="1.56"/>
</g>
<g fill="#000">
<path d="M132.6 25.3l3.3 .5-3.3 .5zM139.2 25.8l3.3-.5v1zM150.2 26h1l-.5 3.3zM150.7 36l.5 3.3h-1zM193.4 29.3l.5 3.3h-1zM110.5 86.1l3.3 .5-3.3 .5zM114.9 86.6l3.3-.5v1zM136.8 90.4l3.3 .5-3.3 .5zM153.5 90.9l3.3-.5v1zM162.8 90.4l3.3 .5-3.3 .5zM187.9 90.9l3.3-.5v1zM192.9 77.5h1l-.5 3.3z"/>
<path d="M136.9 116.1l3.4-.5v1zM143.5 115.6l3.3 .5-3.3 .5zM81 132.5h1l-.5 3.3zM82.1 127l3.3 .5-3.3 .5zM88.8 127.5l3.3-.5v1zM66.2 153.5l3.3 .6-3.3 .5zM72.9 154.1l3.3-.6v1.1zM81.5 144.9l.5 3.3h-1zM81.7 153.7l2.8 2-.8 .7zM141 148.3l3.3 .5-3.3 .5zM145.4 148.8l3.3-.5v1zM38.4 173.1l.5 3.3h-1z"/>
<path d="M50.8 169.9l3.3 .5-3.3 .5zM55.2 170.4l3.3-.5v1zM61 169.8h1.1l-.5 3.3zM65.1 164.7l3.3 .5-3.3 .5zM69.5 165.2l3.3-.5v1zM139.8 170.6l3.3 .5-3.3 .5zM146.6 171.1l3.3-.5v1zM153.5 173.4l.6 3.3h-1.1zM185 167.9l3.3 .5-3.3 .5zM189.4 168.4l3.3-.5v1zM50.4 184.1l3.3 .5-3.3 .5zM61.6 184.6l.5 3.3h-1.1z"/>
<path d="M65.1 189.8l3.3 .5-3.3 .5zM65.1 180l3.3 .5-3.3 .5zM71.4 180.5l3.3-.5v1zM72.3 190.3l3.3-.5v1zM77.4 183.9l3.2-1.2 .2 1zM179.4 190.4l2.5-2.3-1.7 2.9zM98.2 214l-1.3 3.1-.8-.5zM100.2 209.3l.9 .5-2 2.6zM112.5 209.3l3.3 .5-3.3 .6zM117.8 209.8l3.3-.5v1.1zM131.2 212h1l-.5 3.3zM131.7 217.3l.5 3.3h-1z"/>
<path d="M37.9 219.6h1l-.5 3.3zM98.8 223.5l3.3 .5-3.3 .5zM105.7 224l3.4-.5v1zM114.5 225.9l3.3 .5-3.3 .5zM124.4 226.4l3.3-.5v1zM153 220h1.1l-.6 3.3z"/>
<path d="M113.3 35.7h1v1a1.01 1.01 0 0 1-1-1z" fill-rule="evenodd"/>
<path d="M114.3 34.8a.94 .94 0 0 1 1.1 .9h-1.1z" fill-rule="evenodd"/>
<path d="M175.3 36h1.7v1.7a1.66 1.66 0 0 1-1.7-1.7z" fill-rule="evenodd"/>
<path d="M177 34.3a1.74 1.74 0 0 1 1.6 1.7h-1.6z" fill-rule="evenodd"/>
<path d="M113.3 69.3h1v1a1.01 1.01 0 0 1-1-1z" fill-rule="evenodd"/>
<path d="M114.3 68.3a1.01 1.01 0 0 1 1.1 1h-1.1z" fill-rule="evenodd"/>
<path d="M53.7 184.6h1v.9a1.01 1.01 0 0 1-1-.9z" fill-rule="evenodd"/>
<path d="M54.7 183.6a1.01 1.01 0 0 1 1 1h-1z" fill-rule="evenodd"/>
<path d="M53.7 211.4h1v1a1.01 1.01 0 0 1-1-1z" fill-rule="evenodd"/>
<path d="M54.7 210.4a1.01 1.01 0 0 1 1 1h-1z" fill-rule="evenodd"/>
</g>
<text font-size="8.4" x="128.1" y="279.7">base Parts P1</text>
<g font-size="5.3">
<text x="38.4" y="9.6">4</text>
<text x="83.4" y="9.6">3</text>
<text x="133.5" y="9.6">2</text>
<text x="178.5" y="9.6">1</text>
<text x="16.1" y="31.3">F</text>
<text x="201.1" y="31.3">F</text>
<text x="16" y="75.6">E</text>
<text x="201" y="75.6">E</text>
<text x="15.5" y="125.6">D</text>
<text x="200.4" y="125.6">D</text>
<text x="15.3" y="175.6">C</text>
<text x="200.3" y="175.6">C</text>
<text x="15.9" y="225.6">B</text>
<text x="200.9" y="225.6">B</text>
<text x="15.5" y="269.8">A</text>
<text x="200.4" y="269.8">A</text>
<text x="38.4" y="291.6">4</text>
<text x="83.4" y="291.6">3</text>
<text x="133.5" y="291.6">2</text>
<text x="178.5" y="291.6">1</text>
</g>
<g font-size="4.6">
<text x="131.8" y="24.9">5,00</text>
<text x="149.6" y="26.4" transform="rotate(-90 149.6 26.4)">10,00</text>
<text x="192.3" y="60.4" transform="rotate(-90 192.3 60.4)">77,14</text>
<text x="115.9" y="85.6">1,62 H7</text>
<text x="137.7" y="89.9">20,14 h7</text>
<text x="173.7" y="89.9">32,72</text>
<text x="123" y="115.2">14,74</text>
<text x="83.5" y="126.6">5,14</text>
<text x="80.4" y="144.9" transform="rotate(-90 80.4 144.9)">13,56</text>
<text x="124.9" y="147.9">1,62 H7</text>
<text x="67.2" y="153.1">5,14</text>
<text x="87" y="156.8" transform="rotate(45 87 156.8)">R18,70</text>
<text x="37.2" y="164.3">1,62 h11</text>
<text x="169.7" y="167.5">1,62 h11</text>
<text x="37.6" y="169.5">1,62 H7</text>
<text x="128.4" y="170.2">5,14</text>
<text x="78.1" y="179.5">4,50</text>
<text x="42.7" y="183.8">M3</text>
<text x="91" y="180.3">M3 Detail</text>
<text x="60.5" y="187.9" transform="rotate(-90 60.5 187.9)">17,25</text>
<text x="78.1" y="189.4">5,90</text>
<text x="155.9" y="192.4">M3 Detail</text>
<text x="152.4" y="202.3" transform="rotate(-90 152.4 202.3)">74,80</text>
<text x="37.3" y="204" transform="rotate(-90 37.3 204)">74,80</text>
<text x="107" y="208.9">3,00</text>
<text x="95.7" y="215.2" transform="rotate(-60 95.7 215.2)">2,70</text>
<text x="130.6" y="213.3" transform="rotate(-90 130.6 213.3)">M3</text>
<text x="102.1" y="223">5,50</text>
<text x="114" y="225.5">9,90</text>
</g>
<text font-size="3.9" x="190.8" y="275.5">A4</text>
<g font-size="2">
<text x="20.5" y="234.7">UNLESS OTHERWISE SPECIFIED:</text>
<text x="20.5" y="237.2">DIMENSIONS ARE IN MILLIMETERS</text>
<text x="20.5" y="239.6">SURFACE FINISH:</text>
<text x="54.3" y="234.7">FINISH:</text>
<text x="101.2" y="234.6">DEBURR AND</text>
<text x="101.2" y="237.1">BREAK SHARP</text>
<text x="101.2" y="239.6">EDGES</text>
<text x="132.5" y="236">DO NOT SCALE DRAWING</text>
<text x="173.3" y="236.2">REVISION</text>
<text x="20.5" y="242.1">TOLERANCES:</text>
<text x="22.2" y="244.6">LINEAR:</text>
<text x="22.2" y="247.1">ANGULAR:</text>
<text x="67.1" y="252">DATE</text>
<text x="120" y="252">TITLE:</text>
<text x="20.6" y="256.2">DRAWN</text>
<text x="34.2" y="252.1">NAME</text>
<text x="50" y="252">SIGNATURE</text>
<text x="20.9" y="260.4">CHK'D</text>
<text x="20.3" y="264.5">APPV'D</text>
<text x="21" y="268.9">MFG</text>
<text x="21.4" y="273.1">Q.A</text>
<text x="75.6" y="272.6">MATERIAL:</text>
<text x="119.9" y="272.6">DWG NO.</text>
<text x="75.5" y="285.6">WEIGHT:</text>
<text x="120" y="285.7">SCALE:1:5</text>
<text x="164.4" y="285.7">SHEET 1 OF 1</text>
</g>
</svg>
